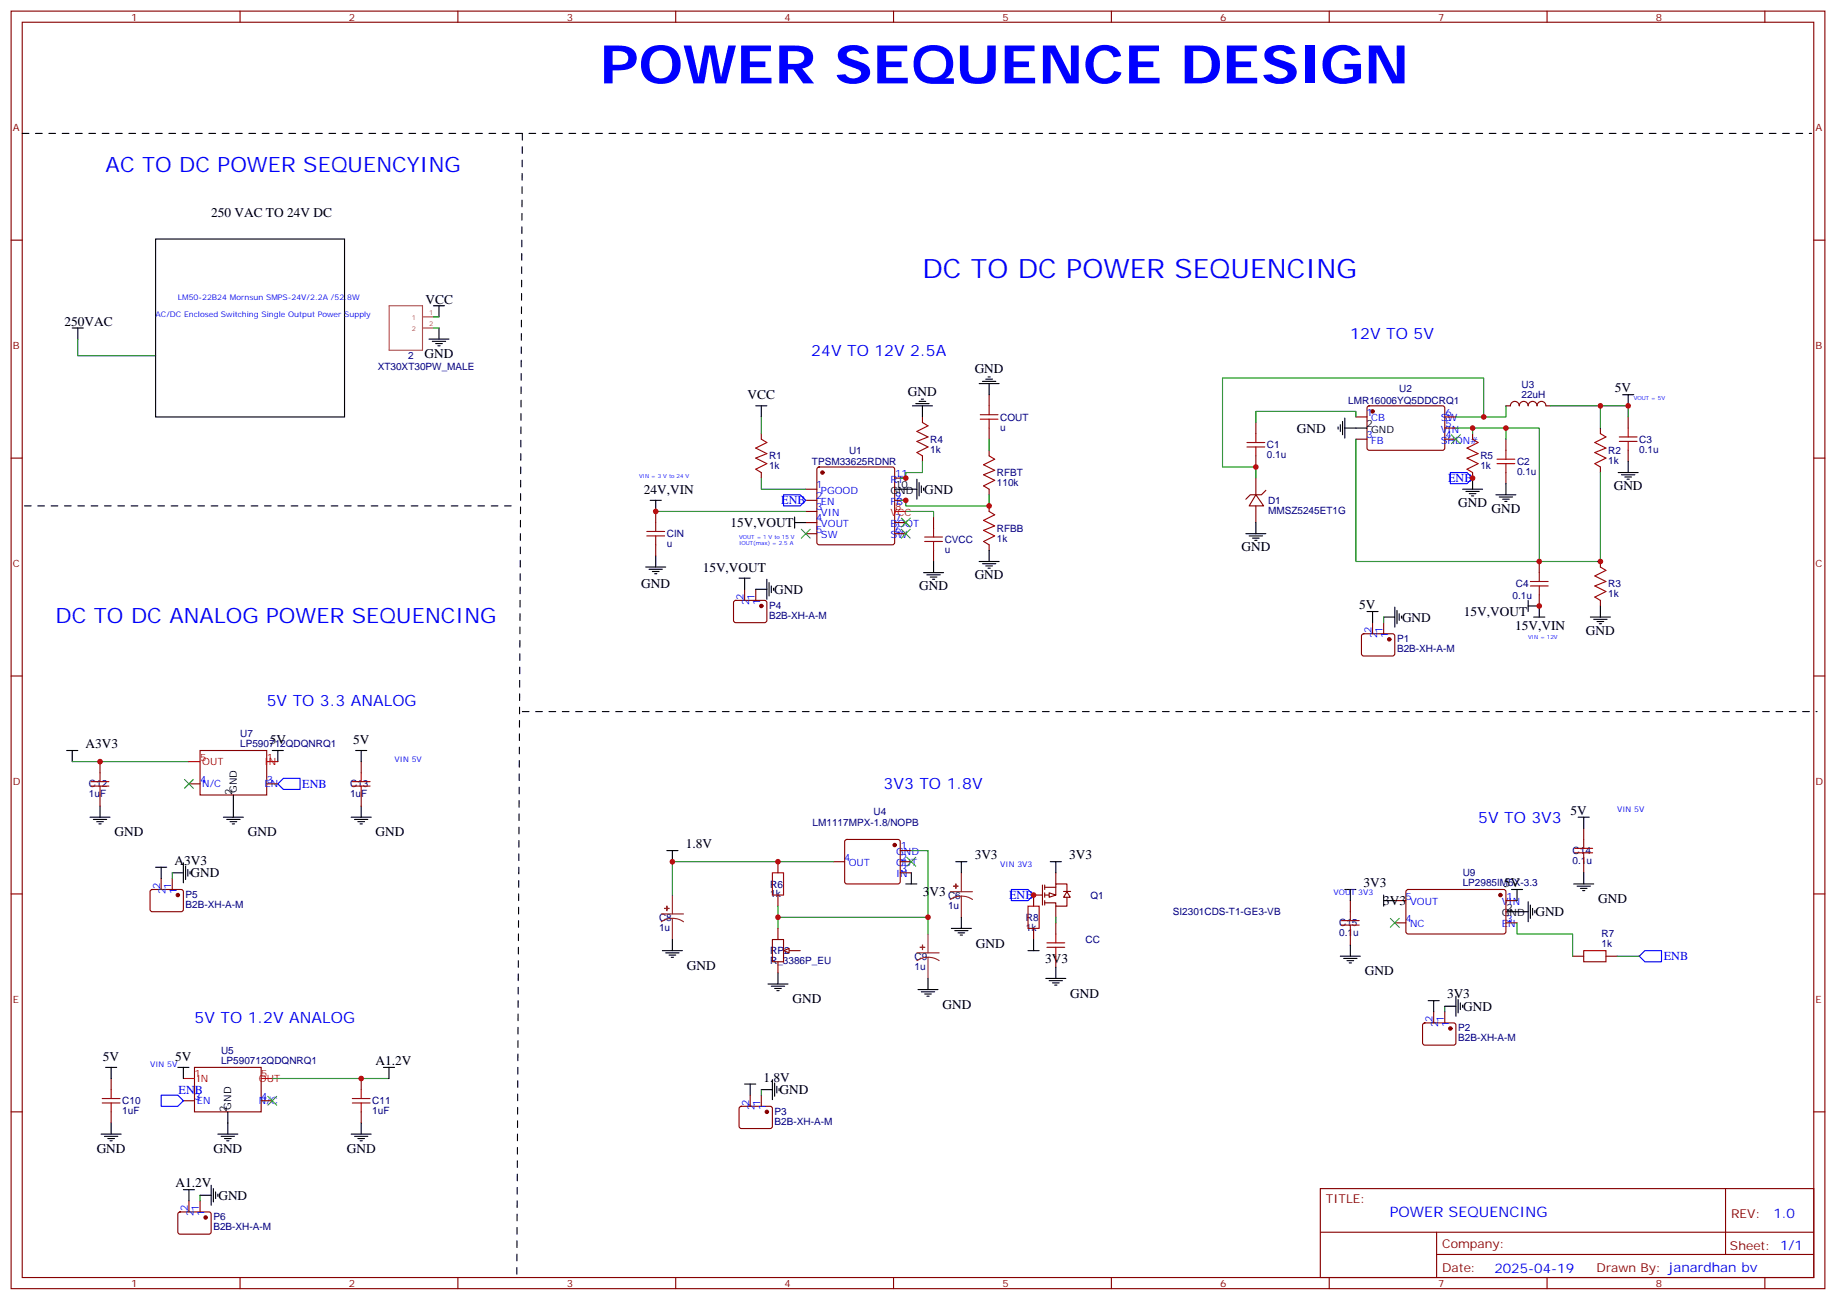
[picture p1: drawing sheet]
<svg xmlns="http://www.w3.org/2000/svg" width="583mm" height="412mm" viewBox="0 0 583 412" stroke-linecap="round" stroke-linejoin="round" font-family="sans-serif">
<g fill="none" stroke="#870000" stroke-width=".35">
<path d="M3.5 3.5h575.8v405.4h-575.8zM7.1 7.1h568.6v398.2h-568.6zM76.2 3.5v3.6M145.3 3.5v3.6M214.5 3.5v3.6M283.6 3.5v3.6M352.8 3.5v3.6M421.9 3.5v3.6M491.1 3.5v3.6M560.2 3.5v3.6M3.5 76.2h3.6M575.7 76.2h3.6"/>
<path d="M241.7 137.6v1.7M292.8 132.3v1.8M314 125.2v3.6M314 135.8v3.5M398.6 134.1v3.5M430.4 132.3h3.5M430.4 139.3h3.5M434.2 129l.4-.2h23.6l.4 .7-.1 12.9-.6 .5-23.6-.1-.4-.6v-12.7zM458.6 132.3h3.5M458.6 139.3h3.5M458.6 135.8h3.5M467.4 137.6v1.7"/>
<path d="M478 128.8h1.4a1.41 1.41 0 0 1 1.4-1.4 1.41 1.41 0 0 1 1.4 1.4 1.41 1.41 0 0 1 1.5-1.4 1.41 1.41 0 0 1 1.4 1.4 1.41 1.41 0 0 1 1.4-1.4 1.41 1.41 0 0 1 1.4 1.4 1.41 1.41 0 0 1 1.4-1.4 1.41 1.41 0 0 1 1.4 1.4h1.4M478 139.3v3.6M508 135.8v1.8M516.8 132.3v3.5M3.5 145.3h3.6M241.7 149.9v1.8M255.8 155.2h3.5M255.8 158.7h3.5M259.5 148.4l.5-.2h23.3l.5 .2 .2 .5v23.3l-.2 .5-.5 .2h-23.3l-.5-.3-.2-.4v-23.3zM284 158.7h3.5M284 151.7h3.5M292.8 144.6v1.8"/>
<path d="M314 142.9v1.7M314 155.2v1.8M398.6 157l2.5 3.5h-4.6zM398.6 144.6v3.6M398.6 151.7v5.3M401.8 155.6l-1.4 1.4h-3.5l-1.4 1.4M467.4 149.9v1.8M478 149.9v3.6M508 148.2v1.7M516.8 142.9v3.5M575.7 145.3h3.6M208.1 162.3v3.5"/>
<path d="M208.1 172.9v3.5M255.8 162.3h3.5M255.8 165.8h3.5M255.8 169.3h3.5M284 165.8h3.5M284 169.3h3.5M296.3 164v3.6M296.3 174.6v3.6M314 160.5v1.8M314 172.9v1.7M398.6 160.5v5.3M488.6 178.2v3.5"/>
<path d="M508 178.2v1.7M488.6 188.7v3.6M508 190.5v1.8M3.5 214.5h3.6M575.7 214.5h3.6M246.9 273.4v3.5M264.6 273.4h3.5M268.3 266.6l.5-.3h16.2l.5 .3 .3 .5v12.7l-.3 .5-.5 .2h-16.2l-.5-.3-.2-.4v-12.7zM285.8 273.4h3.5M285.8 276.9h3.5M285.8 269.9h3.5M3.5 283.6h3.6"/>
<path d="M245.2 298.1h3.5v7.1h-3.5zM246.9 284v3.5M246.9 294.6v3.5M575.7 283.6h3.6M246.9 305.2v3.5M250.5 301.6h3.5M3.5 352.8h3.6M575.7 352.8h3.6M419.1 377.1h156.6v28.2h-156.6zM547.7 377.1v20.9M419.1 391h156.5M456 398h119.6"/>
<path d="M456 391v14.1M76.2 405.3v3.6M145.3 405.3v3.6M214.5 405.3v3.6M283.6 405.3v3.6M352.8 405.3v3.6M421.9 405.3v3.6M491.1 405.3v3.6M560.2 405.3v3.6"/>
</g>
<g fill="#870000" stroke="#870000" stroke-width=".35">
<circle cx="261.1" cy="149.9" r=".53"/>
<circle cx="435.7" cy="130.5" r=".53"/>
<circle cx="284" cy="268.1" r=".53"/>
</g>
<path d="M284 162.3h3.5" fill="none" stroke="#f00" stroke-width=".35"/>
<g fill="none" stroke="#000" stroke-width=".35">
<path d="M313.6 119.6h.7M239.9 128.8h3.5M241.7 128.8v3.5M289.6 128.8h6.4M290.7 128.1h4.2M291.7 127.4h2.2M292.5 126.6h.7M292.8 128.8v3.5M310.8 121.7h6.3M311.9 121h4.2M312.9 120.3h2.1M314 121.7v3.5"/>
<path d="M424.7 135.5v.7M425.4 134.8v2.1M426.2 133.7v4.2M426.9 135.8h7M426.9 132.6v6.4M515.1 125.2h3.5M516.8 125.2v3.6M206.4 158.7h3.5M208.1 158.7v3.6M284 155.2h7M291 152v6.4M291.7 153.1v4.2"/>
<path d="M292.5 154.2v2.1M293.2 154.9v.7M464.3 155.2h6.3M465.3 155.9h4.2M466.4 156.6h2.1M467.1 157.3h.7M467.4 151.7v3.5M474.8 157h6.4M475.9 157.7h4.2M477 158.4h2.1M477.7 159.1h.7M478 153.5v3.5"/>
<path d="M513.6 149.9h6.4M514.7 150.6h4.2M515.8 151.3h2.1M516.5 152h.7M516.8 146.4v3.5M205 179.9h6.3M208.1 176.4v3.5M296.3 178.2v3.5M310.8 178.2h6.3M311.9 178.9h4.2M312.9 179.6h2.1M314 174.6v3.6"/>
<path d="M395.5 169.3h6.3M396.5 170h4.3M397.6 170.7h2.1M398.3 171.4h.7M398.6 165.8v3.5M206 180.6h4.3M207.1 181.3h2.1M207.8 182h.7M293.2 181.7h6.3M294.2 182.4h4.2M295.3 183.1h2.1M296 183.8h.7"/>
<path d="M313.6 180.3h.7M486.8 195.8h3.6M488.6 192.3v3.5M504.8 195.8h6.4M505.9 196.5h4.2M506.9 197.2h2.2M507.6 197.9h.8M508 192.3v3.5M302 294.6h6.3M303 295.3h4.3M304.1 296h2.1M304.8 296.7h.7"/>
<path d="M305.2 291v3.6M243.8 312.2h6.3M244.8 312.9h4.3M245.9 313.6h2.1M246.6 314.3h.7M246.9 308.7v3.5"/>
</g>
<g fill="none" stroke="#a10000" stroke-width=".35">
<path d="M241.7 139.3l1.7 1.1-3.5 1.8 3.5 1.7-3.5 1.4 3.5 1.8-3.5 1.8 1.8 1M292.8 134.1l1.8 1-3.6 1.8 3.6 1.7-3.6 1.5 3.6 1.7-3.6 1.8 1.8 1M311.1 131.6h5.7M311.1 133h5.7M314 128.8v2.8M314 133v2.8M398.6 137.6v2.8M467.4 139.3l1.8 1.1-3.5 1.8 3.5 1.7-3.5 1.4 3.5 1.8-3.5 1.8 1.7 1M508 137.6l1.8 1-3.6 1.8 3.6 1.8-3.6 1.4 3.6 1.7-3.6 1.8 1.8 1.1M514 138.6h5.6M516.8 135.8v2.8M314 144.6l1.7 1.1-3.5 1.8 3.5 1.7-3.5 1.4 3.5 1.8-3.5 1.8 1.8 1"/>
<path d="M395.8 141.8h5.7M395.8 140.4h5.7M398.6 141.8v2.8M475.2 147.1h5.6M475.2 145.7h5.6M478 142.9v2.8M478 147.1v2.8M514 140.1h5.6M516.8 140.1v2.8M205.3 170h5.7M205.3 168.6h5.7M208.1 165.8v2.8"/>
<path d="M208.1 170v2.9M293.5 171.8h5.7M293.5 170.4h5.7M296.3 167.6v2.8M296.3 171.8v2.8M314 162.3l1.7 1-3.5 1.8 3.5 1.8-3.5 1.4 3.5 1.7-3.5 1.8 1.8 1.1M508 179.9l1.8 1.1-3.6 1.7 3.6 1.8-3.6 1.4 3.6 1.8-3.6 1.7 1.8 1.1M485.8 185.9h5.6M485.8 184.5h5.6M488.6 181.7v2.8M488.6 185.9v2.8M245.2 276.9h3.5v7.1h-3.5z"/>
</g>
<g fill="none" stroke="#008700" stroke-width=".35">
<path d="M241.7 132.3v5.3M430.4 132.3v-1.8h-31.8v3.6M430.4 139.3v38.9h77.6v-28.3M462.1 135.8h15.9v3.5M467.4 135.8v1.8M471 132.3v-12.4h-82.9v28.3h10.5v3.5M478 128.8v3.5h-15.9M478 135.8h10.6v42.4M508 128.8v7M241.7 151.7v3.5h14.1M292.8 146.4v3.5h-5.3v1.8h-1.7M314 157v3.5h-26.5v-1.8h-1.7"/>
<path d="M287.5 162.3h8.8v1.7M289.3 269.9h5.3v21.1h-47.7v-3.5M246.9 291v3.6"/>
</g>
<path d="M254.4 167.9l2.8 2.8M257.2 167.9l-2.8 2.8M286.1 167.9l2.8 2.8M286.1 164.4l2.8 2.8M288.9 167.9l-2.8 2.8M288.9 164.4l-2.8 2.8" fill="none" stroke="#3c3" stroke-width=".35"/>
<path d="M248.7 157h5.3l1.8 1.7-1.8 1.8h-5.3z" fill="none" stroke="#00f" stroke-width=".35"/>
<g fill="none" stroke="#8c2424" stroke-width=".35">
<path d="M305.2 276.9v6M209.9 290h7.1M213.4 291.4l1.9 .2 1.7 .9M213.4 291.4l-1.8 .2-1.7 .9M213.4 284v6M213.4 291.4v6.7M294.6 296.3v6M301.6 282.9h7.1M305.2 284.3l1.8 .3 1.7 .8M305.2 284.3l-1.9 .3-1.7 .8M305.2 284.3v6.7M291 302.3h7.1"/>
<path d="M294.6 303.7l1.8 .3 1.7 .8M294.6 303.7l-1.9 .3-1.7 .8M294.6 303.7v6.7"/>
</g>
<g fill="#8c2424" stroke="#8c2424" stroke-width=".35">
<path d="M302.7 281.2h1.4z"/>
<path d="M303.4 280.5v1.4z"/>
<path d="M211 288.2l1.4 .1z"/>
<path d="M211.7 287.5v1.4z"/>
<path d="M292.1 300.6h1.4z"/>
<path d="M292.8 299.9v1.4z"/>
</g>
<path d="M248.7 301.6l1.8-.7v1.4z" fill="#f0f0f0" stroke="#870000" stroke-width=".35"/>
<g fill="none" stroke="#000" stroke-width=".35">
<path d="M21.2 238.1h3.5M22.9 238.1v3.6M28.6 259.3h6.3M29.6 260h4.3M31.7 255.8v3.5M70.9 259.3h6.4M72 260h4.2M74.1 252.2v7.1M111.5 259.3h6.3M112.5 260h4.3M114.7 255.8v3.5M30.7 260.7h2.1"/>
<path d="M31.4 261.4h.7M73 260.7h2.1M73.7 261.4h.7M113.6 260.7h2.1M114.3 261.4h.7M211.7 269.9h3.5M213.4 269.9v3.5M502.7 276.9v3.6M426.9 282.2h3.5M428.6 282.2v3.5M428.6 299.9v3.5M478 289.3h3.5"/>
<path d="M499.5 280.5h6.4M500.6 281.2h4.2M501.6 281.9h2.2M502.4 282.6h.7M425.4 303.4h6.4M426.5 304.1h4.2M427.6 304.8h2.1M428.3 305.5h.7M121.7 338.7h3.5M123.5 338.7v3.5M32.1 359.8h6.4M35.3 356.3v3.5"/>
<path d="M69.1 359.8h6.4M72.3 352.8v7M111.5 359.8h6.3M114.7 356.3v3.5M33.2 360.5h4.2M34.2 361.2h2.1M34.9 361.9h.7M70.2 360.5h4.2M71.3 361.2h2.1M72 361.9h.7M112.5 360.5h4.3M113.6 361.2h2.1"/>
<path d="M114.3 361.9h.7"/>
</g>
<path d="M22.9 241.7h37.1M264.6 273.4h-51.2v10.6M294.6 291v5.3M481.5 292.8v3.5h17.7v7.1M86.4 342.2h37.1" fill="none" stroke="#008700" stroke-width=".35"/>
<path d="M287.9 272l2.8 2.8M290.7 272l-2.8 2.8M441.3 291.4l2.8 2.8M444.1 291.4l-2.8 2.8" fill="none" stroke="#3c3" stroke-width=".35"/>
<g fill="none" stroke="#870000" stroke-width=".35">
<path d="M63.5 238.1h21.2v14.1h-21.2zM31.7 241.7v3.5M31.7 252.2v3.6M60 248.7h3.5M84.7 248.7h3.5M114.7 241.7v3.5M114.7 252.2v3.6M335.1 276.9v3.6M502.7 262.8v3.5M502.7 273.4v3.5M328.1 284h2.8M330.9 280.8v6.4"/>
<path d="M331.6 280.8v1.4M331.6 283.3v1.4M331.6 285.7v1.5M331.6 281.5h3.5M335.1 287.5v3.5M337.6 282.8h2.2M338.7 282.9l1 1.8h-2.1zM338.7 282.9v-2.4h-3.6v3.5h-3.5M338.7 284.7v2.8h-3.6v-1h-3.5M428.6 285.7v3.6M428.6 296.3v3.6M442.7 285.7h3.6"/>
<path d="M442.7 292.8h3.6M446.5 282.4l.5-.2 30.6 .1 .4 .6-.1 13-.6 .4h-30.6l-.4-.7v-12.7zM478 285.7h3.5M478 292.8h3.5M499.2 303.4h3.5M509.8 303.4h3.5M61.7 338.7h21.2v14.1h-21.2zM35.3 342.2v3.5M35.3 352.8v3.5M58.2 349.2h3.5M82.9 349.2h3.5M114.7 342.2v3.5"/>
<path d="M114.7 352.8v3.5"/>
</g>
<path d="M60 241.7h3.5M84.7 241.7h3.5M58.2 342.2h3.5M82.9 342.2h3.5" fill="none" stroke="#f00" stroke-width=".35"/>
<g fill="none" stroke="#a10000" stroke-width=".35">
<path d="M28.9 248h5.7M28.9 249.4h5.7M31.7 245.2v2.8M31.7 249.4v2.8M111.8 248h5.7M111.8 249.4h5.7M114.7 245.2v2.8M114.7 249.4v2.8M499.9 269.2h5.6M499.9 270.6h5.6M502.7 266.3v2.9M502.7 270.6v2.8"/>
<path d="M425.8 293.5h5.6M425.8 292.1h5.6M428.6 289.3v2.8M428.6 293.5v2.8M502.7 301.6h7.1v3.6h-7.1zM32.5 350h5.6M32.5 348.5h5.6M35.3 345.7v2.8M35.3 350v2.8M111.8 350h5.7M111.8 348.5h5.7M114.7 345.7v2.8"/>
<path d="M114.7 350v2.8"/>
</g>
<path d="M460.4 149.9h5.3l1.7 1.8-1.7 1.8h-5.3zM90 246.9h5.2v3.6h-5.2l-1.8-1.8zM522.1 301.6h5.3v3.6h-5.3l-1.8-1.8z" fill="none" stroke="#00f" stroke-width=".35"/>
<circle cx="476.2" cy="284" r=".53" fill="#870000" stroke="#870000" stroke-width=".35"/>
<path d="M333 283.3l2.1 .7-2.1 .7z" fill="#fff" stroke="#870000" stroke-width=".35"/>
<path d="M321 282.2h5.3l1.8 1.8-1.8 1.7h-5.3zM51.2 347.5h5.2l1.8 1.7-1.8 1.8h-5.2z" fill="none" stroke="#00f" stroke-width=".35"/>
<path d="M326.3 287.5h3.5v7.1h-3.5zM332.3 299.2h5.7M335.1 296.3v2.9M332.3 300.6h5.7M335.1 300.6v2.8" fill="none" stroke="#a10000" stroke-width=".35"/>
<g fill="none" stroke="#870000" stroke-width=".35">
<path d="M233.1 190.7l.4-.2 9.5 .1 .4 .6v5.9l-.7 .5-9.4-.1-.5-.7v-5.6zM236.4 187v3.5M239.9 187v3.5M435.7 197.6v3.5M439.2 197.6v3.5M432.4 201.3l.5-.2h9.4l.4 .7v5.9l-.7 .4h-9.4l-.4-.7v-5.6zM51.2 278.7v3.5M54.7 278.7v3.5M47.9 282.4l.4-.2 9.5 .1 .4 .6-.1 5.9-.6 .5-9.4-.1-.5-.6v-5.7zM328.1 284v3.5M328.1 294.6v3.5M335.1 292.8v3.5"/>
<path d="M335.1 303.4v3.5M451.8 324.8l.5-.2h9.4l.4 .7v5.9l-.7 .4-9.4-.1-.4-.6v-5.6zM455.1 321v3.6M458.6 321v3.6M234.8 351.2l.5-.2 9.4 .1 .5 .6-.1 5.9-.6 .5-9.5-.1-.4-.6v-5.7zM238.1 347.5v3.5M241.7 347.5v3.5M56.7 384.7l.4-.2 9.5 .1 .4 .6v6l-.7 .4-9.4-.1-.5-.6v-5.7zM60 381v3.5M63.5 381v3.5"/>
</g>
<g fill="none" stroke="#000" stroke-width=".35">
<path d="M49.4 75.8h60v56.5h-60zM137.6 97h3.5M139.3 97v3.5M22.9 104.1h3.6M24.7 104.1v3.5M136.2 107.6h6.3M137.2 108.3h4.3M138.3 109h2.1M139 109.7h.7M139.3 104.1v3.5M252.2 165.8h3.6M252.2 164v3.6"/>
<path d="M234.6 183.4h3.5M236.4 183.4v3.6M239.9 187h3.5M243.4 183.8v6.3M244.1 184.9v4.2M244.8 185.9v2.1M245.5 186.6v.7M433.9 194h3.5M435.7 194v3.6M439.2 195.8h3.5M442.7 192.6v6.4M443.4 193.7v4.2"/>
<path d="M444.1 194.7v2.1M444.9 195.4v.7M485.1 192.3h3.5M485.1 190.5v3.5M86.4 238.1h3.6M88.2 238.1v3.6M112.9 238.1h3.5M114.7 238.1v3.6M500.9 259.3h3.6M502.7 259.3v3.5M49.4 275.2h3.5M51.2 275.2v3.5"/>
<path d="M54.7 276.9h3.5M58.2 273.8v6.3M58.9 274.8v4.2M59.6 275.9v2.1M60.3 276.6v.7M289.3 276.9v3.6M303.4 273.4h3.5M305.2 273.4v3.5M333.4 273.4h3.5M335.1 273.4v3.5M213.4 298.1v3.5M287.5 280.5h3.5"/>
<path d="M328.1 298.1v3.5M439.2 285.7h3.5M439.2 284v3.5M479.8 282.2h3.5M481.5 289.3h3.6M481.5 282.2v3.5M485.1 286.1v6.4M485.8 287.2v4.2M486.5 288.2v2.1M487.2 288.9v.7M210.3 301.6h6.3M211.3 302.3h4.2"/>
<path d="M212.4 303h2.1M213.1 303.7h.7M291.4 314h6.3M292.5 314.7h4.2M293.5 315.4h2.1M294.2 316.1h.7M294.6 310.4v3.6M326.3 301.6h3.5M332 310.4h6.3M333 311.1h4.3M334.1 311.9h2.1M334.8 312.6h.7"/>
<path d="M335.1 306.9v3.5M453.3 317.5h3.5M455.1 317.5v3.5M458.6 319.3h3.5M462.1 316.1v6.3M462.8 317.1v4.3M463.5 318.2v2.1M464.3 318.9v.7M33.5 338.7h3.5M35.3 338.7v3.5M56.4 338.7h3.6M58.2 338.7v3.5"/>
<path d="M236.4 344h3.5M238.1 344v3.5M241.7 345.7h3.5M245.2 342.5v6.4M245.9 343.6v4.2M246.6 344.7v2.1M247.3 345.4v.7M58.2 377.5h3.5M60 377.5v3.5M63.5 379.2h3.5M67 376.1v6.3M67.7 377.1v4.3"/>
<path d="M68.4 378.2v2.1M69.1 378.9v.7"/>
</g>
<g fill="none" stroke="#008700" stroke-width=".35">
<path d="M24.7 107.6v5.3h24.7M137.6 104.1h1.7M137.6 100.5h1.7M314 139.3v3.6M492.1 128.8h24.7v3.5M208.1 162.3h47.7M439.2 195.8v1.8M54.7 276.9v1.8M335.1 291v1.8M458.6 319.3v1.7M513.3 303.4h7M241.7 345.7v1.8"/>
<path d="M63.5 379.2v1.8"/>
</g>
<path d="M7.1 42.3h567.9M165.8 42.3l-1.8 363.4M162.3 160.5h-155.2M165.8 225.8h411" fill="none" stroke="#000" stroke-width=".35" stroke-dasharray="2.1 2.1"/>
<path d="M460.7 137.9l2.8 2.9M463.5 137.9l-2.8 2.9M58.6 247.3l2.8 2.8M61.4 247.3l-2.8 2.8M85 347.8l2.8 2.9M87.8 347.8l-2.8 2.9" fill="none" stroke="#3c3" stroke-width=".35"/>
<path d="M123.5 97h10.6v14.1h-10.6zM134.1 104.1h3.5M134.1 100.5h3.5" fill="none" stroke="#a64a4a" stroke-width=".35"/>
<g fill="#870000" stroke="#870000" stroke-width=".35">
<circle cx="241.7" cy="192.3" r=".53"/>
<circle cx="441" cy="202.8" r=".53"/>
<circle cx="460.4" cy="326.3" r=".53"/>
<circle cx="243.4" cy="352.8" r=".53"/>
<circle cx="56.4" cy="284" r=".53"/>
<circle cx="65.3" cy="386.3" r=".53"/>
</g>
<g fill="#c00">
<circle cx="471" cy="132.3" r=".88"/>
<circle cx="508" cy="178.2" r=".88"/>
<circle cx="467.4" cy="135.8" r=".88"/>
<circle cx="478" cy="135.8" r=".88"/>
<circle cx="398.6" cy="148.2" r=".88"/>
<circle cx="246.9" cy="273.4" r=".88"/>
<circle cx="246.9" cy="291" r=".88"/>
<circle cx="294.6" cy="291" r=".88"/>
<circle cx="213.4" cy="273.4" r=".88"/>
<circle cx="114.7" cy="342.2" r=".88"/>
<circle cx="31.8" cy="241.7" r=".88"/>
<circle cx="287.5" cy="151.7" r=".88"/>
<circle cx="287.5" cy="158.7" r=".88"/>
<circle cx="314" cy="160.5" r=".88"/>
<circle cx="328.1" cy="284" r=".88"/>
<circle cx="488.6" cy="178.2" r=".88"/>
<circle cx="467.4" cy="151.7" r=".88"/>
<circle cx="208.1" cy="162.3" r=".88"/>
<circle cx="508" cy="128.8" r=".88"/>
<circle cx="516.8" cy="128.8" r=".88"/>
<circle cx="488.6" cy="192.3" r=".88"/>
</g>
<text font-size="16.9" fill="#00f" x="190.5" y="26.5">POWER SEQUENCE DESIGN</text>
<text font-size="8.5" fill="#00f" x="292.8" y="88.2">DC TO DC POWER SEQUENCING</text>
<g font-size="6.7" fill="#00f">
<text x="33.5" y="54.7">AC TO DC POWER SEQUENCYING</text>
<text x="17.6" y="197.6">DC TO DC ANALOG POWER SEQUENCING</text>
</g>
<g font-size="4.9" fill="#00f">
<text x="428.6" y="107.6">12V TO 5V</text>
<text x="257.5" y="112.9">24V TO 12V 2.5A</text>
<text x="84.7" y="224">5V TO 3.3 ANALOG</text>
<text x="280.5" y="250.5">3V3 TO 1.8V</text>
<text x="469.2" y="261.1">5V TO 3V3</text>
<text x="61.7" y="324.6">5V TO 1.2V ANALOG</text>
</g>
<text font-size="4.6" fill="#00f" x="441.2" y="386.1">POWER SEQUENCING</text>
<g font-size="4.2">
<text x="67" y="68.8">250 VAC TO 24V DC</text>
<text x="135.1" y="96.3">VCC</text>
<text x="20.5" y="103.4">250VAC</text>
<text x="134.8" y="113.7">GND</text>
<text x="309.4" y="118.5">GND</text>
<text x="288.2" y="125.6">GND</text>
<text x="512.6" y="124.5">5V</text>
<text x="237.3" y="126.7">VCC</text>
<text x="411.7" y="137.2">GND</text>
<text x="512.2" y="155.6">GND</text>
<text x="204.4" y="156.6">24V,VIN</text>
<text x="293.3" y="156.7">GND</text>
<text x="462.8" y="160.9">GND</text>
<text x="231.9" y="167.2">15V,VOUT</text>
<text x="473.4" y="162.6">GND</text>
<text x="394.1" y="175">GND</text>
<text x="223" y="181.3">15V,VOUT</text>
<text x="309.4" y="183.8">GND</text>
<text x="203.6" y="186.6">GND</text>
<text x="245.7" y="188.4">GND</text>
<text x="291.7" y="187.3">GND</text>
<text x="431.4" y="193.3">5V</text>
<text x="445" y="197.2">GND</text>
<text x="464.7" y="195.5">15V,VOUT</text>
<text x="480.9" y="199.8">15V,VIN</text>
<text x="503.4" y="201.4">GND</text>
<text x="27.2" y="237.4">A3V3</text>
<text x="85.6" y="236.1">5V</text>
<text x="112.1" y="236.1">5V</text>
<text x="498.5" y="258.6">5V</text>
<text x="36.3" y="265.4">GND</text>
<text x="78.7" y="265.4">GND</text>
<text x="119.2" y="265.4">GND</text>
<text x="217.7" y="269.2">1.8V</text>
<text x="55.4" y="274.5">A3V3</text>
<text x="309.4" y="272.7">3V3</text>
<text x="339.4" y="272.7">3V3</text>
<text x="60.5" y="278.4">GND</text>
<text x="432.9" y="281.5">3V3</text>
<text x="477.3" y="281.5">5V</text>
<text x="292.9" y="284.4">3V3</text>
<text x="439" y="287.2">3V3</text>
<text x="507.3" y="286.5">GND</text>
<text x="487.4" y="290.7">GND</text>
<text x="309.7" y="300.7">GND</text>
<text x="331.7" y="305.6">3V3</text>
<text x="218" y="307.7">GND</text>
<text x="433.2" y="309.5">GND</text>
<text x="339.7" y="316.5">GND</text>
<text x="459.3" y="316.8">3V3</text>
<text x="251.5" y="318.3">GND</text>
<text x="299.2" y="320.1">GND</text>
<text x="464.4" y="320.7">GND</text>
<text x="32.7" y="336.6">5V</text>
<text x="55.6" y="336.6">5V</text>
<text x="119.2" y="338">A1.2V</text>
<text x="242.4" y="343.3">1.8V</text>
<text x="247.5" y="347.1">GND</text>
<text x="30.7" y="365.9">GND</text>
<text x="67.7" y="365.9">GND</text>
<text x="110.1" y="365.9">GND</text>
<text x="55.7" y="376.8">A1.2V</text>
<text x="69.3" y="380.7">GND</text>
</g>
<g font-size="4.2" fill="#00f">
<text x="562.9" y="386.4">1.0</text>
<text x="474.4" y="403.7">2025-04-19</text>
</g>
<g font-size="3.9" fill="#00f">
<text x="459.7" y="152.9">ENB</text>
<text x="248" y="160">ENB</text>
<text x="96" y="249.9">ENB</text>
<text x="320.3" y="285.3">ENB</text>
<text x="528.1" y="304.7">ENB</text>
<text x="56.7" y="347">ENB</text>
</g>
<g font-size="3.9" fill="#800">
<text x="420.9" y="381.7">TITLE:</text>
<text x="549.5" y="386.4">REV:</text>
<text x="457.8" y="395.9">Company:</text>
<text x="549.1" y="396.5">Sheet: 1/1</text>
<text x="457.8" y="403.6">Date:</text>
<text x="506.8" y="403.7">Drawn By: janardhan bv</text>
</g>
<g font-size="3.2" fill="#800">
<text x="41.6" y="6.5">1</text>
<text x="110.8" y="6.5">2</text>
<text x="179.9" y="6.5">3</text>
<text x="249.1" y="6.5">4</text>
<text x="318.2" y="6.5">5</text>
<text x="387.3" y="6.5">6</text>
<text x="456.5" y="6.5">7</text>
<text x="525.6" y="6.5">8</text>
<text x="4.1" y="41.6">A</text>
<text x="576.3" y="41.6">A</text>
<text x="4.1" y="110.8">B</text>
<text x="576.3" y="110.8">B</text>
<text x="4.1" y="179.9">C</text>
<text x="576.3" y="179.9">C</text>
<text x="4.1" y="249.1">D</text>
<text x="576.3" y="249.1">D</text>
<text x="4.1" y="318.2">E</text>
<text x="576.3" y="318.2">E</text>
<text x="41.6" y="408.3">1</text>
<text x="110.8" y="408.3">2</text>
<text x="179.9" y="408.3">3</text>
<text x="249.1" y="408.3">4</text>
<text x="318.2" y="408.3">5</text>
<text x="387.3" y="408.3">6</text>
<text x="456.5" y="408.3">7</text>
<text x="525.6" y="408.3">8</text>
</g>
<g font-size="3.2" fill="#000080">
<text x="119.9" y="117.5">XT30XT30PW_MALE</text>
<text x="129.6" y="114">2</text>
<text x="444.2" y="124.5">U2</text>
<text x="483" y="123.2">U3</text>
<text x="428" y="128.2">LMR16006YQ5DDCRQ1</text>
<text x="483" y="126.3">22uH</text>
<text x="317.5" y="136.6">u</text>
<text x="317.5" y="133.5">COUT</text>
<text x="295.3" y="143.7">1k</text>
<text x="295.3" y="140.5">R4</text>
<text x="402.2" y="142.2">C1</text>
<text x="520.3" y="143.7">0.1u</text>
<text x="520.3" y="140.5">C3</text>
<text x="244.1" y="149">1k</text>
<text x="244.1" y="145.8">R1</text>
<text x="257.7" y="147.5">TPSM33625RDNR</text>
<text x="269.5" y="144.2">U1</text>
<text x="402.2" y="145.4">0.1u</text>
<text x="469.9" y="149">1k</text>
<text x="469.9" y="145.8">R5</text>
<text x="481.5" y="147.6">C2</text>
<text x="510.5" y="147.2">1k</text>
<text x="510.5" y="144">R2</text>
<text x="316.4" y="154.2">110k</text>
<text x="316.4" y="151.1">RFBT</text>
<text x="481.5" y="150.7">0.1u</text>
<text x="402.5" y="159.9">D1</text>
<text x="402.5" y="163.1">MMSZ5245ET1G</text>
<text x="211.7" y="173.7">u</text>
<text x="211.7" y="170.5">CIN</text>
<text x="299.9" y="172.3">CVCC</text>
<text x="316.4" y="171.9">1k</text>
<text x="316.4" y="168.7">RFBB</text>
<text x="299.9" y="175.4">u</text>
<text x="480.1" y="189.9">0.1u</text>
<text x="481.2" y="186.4">C4</text>
<text x="510.5" y="189.5">1k</text>
<text x="510.5" y="186.4">R3</text>
<text x="244.1" y="196.3">B2B-XH-A-M</text>
<text x="244.1" y="193.1">P4</text>
<text x="443.4" y="203.7">P1</text>
<text x="443.4" y="206.9">B2B-XH-A-M</text>
<text x="76.2" y="233.9">U7</text>
<text x="76.2" y="237.1">LP590712QDQNRQ1</text>
<text x="28.2" y="249.9">C12</text>
<text x="111.1" y="249.9">C13</text>
<text x="28.2" y="253">1uF</text>
<text x="111.1" y="253">1uF</text>
<text x="257.9" y="262.2">LM1117MPX-1.8/NOPB</text>
<text x="277.3" y="258.7">U4</text>
<text x="499.2" y="274.2">0.1u</text>
<text x="499.2" y="271">C14</text>
<text x="244.5" y="281.6">R6</text>
<text x="464.3" y="281.2">LP2985IM5X-3.3</text>
<text x="464.3" y="278">U9</text>
<text x="58.9" y="284.9">P5</text>
<text x="244.5" y="284.8">1k</text>
<text x="300.9" y="285.1">C6</text>
<text x="346.2" y="285.1">Q1</text>
<text x="58.9" y="288">B2B-XH-A-M</text>
<text x="209.2" y="292.2">C8</text>
<text x="300.9" y="288.3">1u</text>
<text x="325.6" y="292.1">R8</text>
<text x="372.3" y="290.4">SI2301CDS-T1-GE3-VB</text>
<text x="425.1" y="294">C15</text>
<text x="209.2" y="295.4">1u</text>
<text x="325.6" y="295.3">1k</text>
<text x="344.6" y="299.2">CC</text>
<text x="425.1" y="297.1">0.1u</text>
<text x="508.3" y="297.4">R7</text>
<text x="244.5" y="306">R_3386P_EU</text>
<text x="244.5" y="302.7">RP2</text>
<text x="290.3" y="304.5">C9</text>
<text x="508.3" y="300.6">1k</text>
<text x="290.3" y="307.7">1u</text>
<text x="462.8" y="327.2">P2</text>
<text x="70.2" y="334.5">U5</text>
<text x="462.8" y="330.4">B2B-XH-A-M</text>
<text x="70.2" y="337.6">LP590712QDQNRQ1</text>
<text x="38.8" y="353.6">1uF</text>
<text x="38.8" y="350.4">C10</text>
<text x="118.2" y="353.6">1uF</text>
<text x="118.2" y="350.4">C11</text>
<text x="245.9" y="353.6">P3</text>
<text x="245.9" y="356.8">B2B-XH-A-M</text>
<text x="67.7" y="387.2">P6</text>
<text x="67.7" y="390.3">B2B-XH-A-M</text>
</g>
<g font-size="3.2" fill="#00f">
<text x="433.7" y="131.9">1</text>
<text x="458.8" y="131.9">6</text>
<text x="435.2" y="133.7">CB</text>
<text x="457.3" y="137.2">VIN</text>
<text x="457.3" y="133.7">SW</text>
<text x="458.8" y="135.5">5</text>
<text x="433.7" y="139">3</text>
<text x="435.2" y="140.8">FB</text>
<text x="457.3" y="140.8">SHDN#</text>
<text x="458.8" y="139">4</text>
<text x="259.1" y="154.9">1</text>
<text x="282.7" y="153.1">RT</text>
<text x="284.2" y="151.3">11</text>
<text x="259.1" y="158.4">2</text>
<text x="259.1" y="161.9">3</text>
<text x="260.6" y="156.6">PGOOD</text>
<text x="260.6" y="160.2">EN</text>
<text x="282.7" y="160.2">FB</text>
<text x="284.2" y="158.4">9</text>
<text x="259.1" y="165.5">4</text>
<text x="260.6" y="163.7">VIN</text>
<text x="260.6" y="167.2">VOUT</text>
<text x="282.7" y="167.2">BOOT</text>
<text x="284.2" y="165.5">7</text>
<text x="259.1" y="169">5</text>
<text x="260.6" y="170.7">SW</text>
<text x="282.7" y="170.7">SW</text>
<text x="284.2" y="169">6</text>
<text x="236" y="190.3" transform="rotate(-90 236 190.3)">2</text>
<text x="237.8" y="191.8" transform="rotate(-90 237.8 191.8)">2</text>
<text x="239.5" y="190.3" transform="rotate(-90 239.5 190.3)">1</text>
<text x="241.3" y="191.8" transform="rotate(-90 241.3 191.8)">1</text>
<text x="435.3" y="200.9" transform="rotate(-90 435.3 200.9)">2</text>
<text x="437.1" y="202.4" transform="rotate(-90 437.1 202.4)">2</text>
<text x="438.9" y="200.9" transform="rotate(-90 438.9 200.9)">1</text>
<text x="440.6" y="202.4" transform="rotate(-90 440.6 202.4)">1</text>
<text x="63.5" y="248.4">4</text>
<text x="64.2" y="249.8">N/C</text>
<text x="84" y="249.8">EN</text>
<text x="84.7" y="248.4">3</text>
<text x="285.9" y="269.5">1</text>
<text x="267.9" y="273">4</text>
<text x="269.4" y="274.8">OUT</text>
<text x="284.4" y="274.8">OUT</text>
<text x="284.4" y="271.3">GND</text>
<text x="285.9" y="273">2</text>
<text x="284.4" y="278.3">IN</text>
<text x="285.9" y="276.6">3</text>
<text x="50.8" y="282" transform="rotate(-90 50.8 282)">2</text>
<text x="52.6" y="283.5" transform="rotate(-90 52.6 283.5)">2</text>
<text x="54.3" y="282" transform="rotate(-90 54.3 282)">1</text>
<text x="56.1" y="283.5" transform="rotate(-90 56.1 283.5)">1</text>
<text x="446.1" y="285.4">5</text>
<text x="447.6" y="287.2">VOUT</text>
<text x="476.7" y="287.2">VIN</text>
<text x="478.2" y="285.4">1</text>
<text x="446.1" y="292.5">4</text>
<text x="478.2" y="292.5">3</text>
<text x="447.6" y="294.2">NC</text>
<text x="476.7" y="294.2">EN</text>
<text x="454.7" y="324.4" transform="rotate(-90 454.7 324.4)">2</text>
<text x="456.5" y="325.9" transform="rotate(-90 456.5 325.9)">2</text>
<text x="458.3" y="324.4" transform="rotate(-90 458.3 324.4)">1</text>
<text x="460" y="325.9" transform="rotate(-90 460 325.9)">1</text>
<text x="61.7" y="348.9">3</text>
<text x="62.4" y="350.3">EN</text>
<text x="82.2" y="350.3">N/C</text>
<text x="82.9" y="348.9">4</text>
<text x="237.8" y="350.8" transform="rotate(-90 237.8 350.8)">2</text>
<text x="239.5" y="352.3" transform="rotate(-90 239.5 352.3)">2</text>
<text x="241.3" y="350.8" transform="rotate(-90 241.3 350.8)">1</text>
<text x="243.1" y="352.3" transform="rotate(-90 243.1 352.3)">1</text>
<text x="59.6" y="384.4" transform="rotate(-90 59.6 384.4)">2</text>
<text x="61.4" y="385.8" transform="rotate(-90 61.4 385.8)">2</text>
<text x="63.1" y="384.4" transform="rotate(-90 63.1 384.4)">1</text>
<text x="64.9" y="385.8" transform="rotate(-90 64.9 385.8)">1</text>
</g>
<g font-size="3.2">
<text x="433.7" y="135.5">2</text>
<text x="435.2" y="137.2">GND</text>
<text x="284.2" y="154.9">10</text>
<text x="282.7" y="156.6">GND</text>
<text x="75.1" y="251.5" transform="rotate(-90 75.1 251.5)">GND</text>
<text x="73.7" y="252.2" transform="rotate(-90 73.7 252.2)">2</text>
<text x="476.7" y="290.7">GND</text>
<text x="478.2" y="288.9">2</text>
<text x="72" y="352.8" transform="rotate(-90 72 352.8)">2</text>
<text x="73.4" y="352.1" transform="rotate(-90 73.4 352.1)">GND</text>
</g>
<g font-size="3.2" fill="#f00">
<text x="284.2" y="161.9">8</text>
<text x="282.7" y="163.7">VCC</text>
<text x="63.5" y="241.3">5</text>
<text x="64.2" y="242.7">OUT</text>
<text x="84" y="242.7">IN</text>
<text x="84.7" y="241.3">1</text>
<text x="61.7" y="341.8">1</text>
<text x="82.9" y="341.8">5</text>
<text x="62.4" y="343.3">IN</text>
<text x="82.2" y="343.3">OUT</text>
</g>
<g font-size="2.5" fill="#00f">
<text x="56.4" y="95.2">LM50-22B24 Mornsun SMPS-24V/2.2A /52.8W</text>
<text x="49.4" y="100.5">AC/DC Enclosed Switching Single Output Power Supply</text>
<text x="125.2" y="241.7">VIN 5V</text>
<text x="513.3" y="257.5">VIN 5V</text>
<text x="317.5" y="275.2">VIN 3V3</text>
<text x="423.3" y="284">VOUT 3V3</text>
<text x="47.6" y="338.7">VIN 5V</text>
</g>
<g font-size="2.1" fill="#a54b4b">
<text x="130.7" y="101.6">1</text>
<text x="136.2" y="99.8">1</text>
<text x="130.7" y="105.1">2</text>
<text x="136.2" y="103.4">2</text>
</g>
<g font-size="1.8" fill="#00f">
<text x="518.6" y="127">VOUT = 5V</text>
<text x="202.8" y="151.7">VIN = 3 V to 24 V</text>
<text x="234.6" y="171.1">VOUT = 1 V to 15 V</text>
<text x="234.6" y="172.9">IOUT(max) = 2.5 A</text>
<text x="485.1" y="202.8">VIN = 12V</text>
</g>
</svg>
